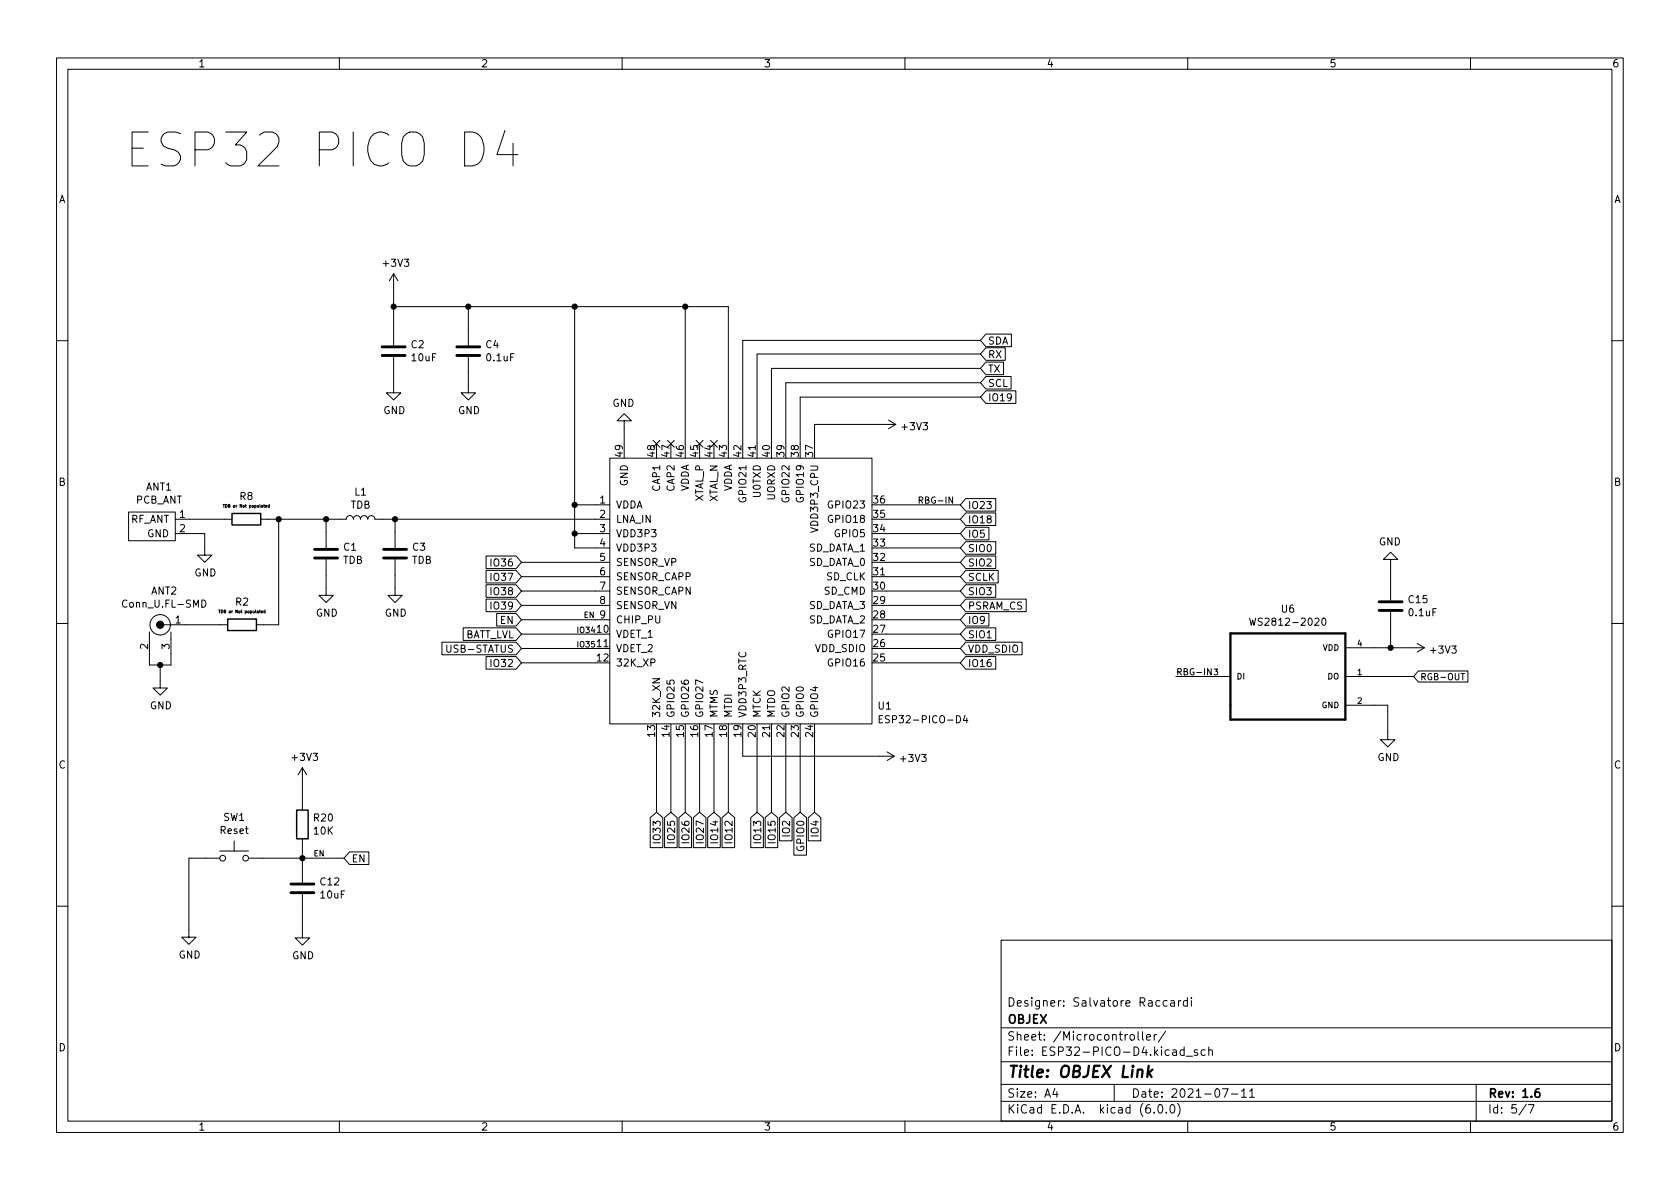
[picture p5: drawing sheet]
<svg xmlns="http://www.w3.org/2000/svg" width="297mm" height="210mm" viewBox="0 0 297 210" stroke-linecap="round" stroke-linejoin="round" font-family="sans-serif">
<g fill="none" stroke="#000" stroke-width=".18">
<path d="M10 10.2h277v190.1h-277zM12 12.2h273v186.1h-273zM60 10.2v2M110 10.2v2M160 10.2v2M210 10.2v2M260 10.2v2M89.3 23.1l-1.4 4.2h3.7M90.7 25.3v4M69.6 48.4l-.8 1.3M69.6 48.4v12.7M69.6 48.4l.8 1.3"/>
<path d="M69.6 54.2h59.2v24.3M82.8 54.2v6.9M101.6 54.2v42.7h6.2M121.2 54.2v24.3M174.3 59.1h4.5v2.2h-4.5l-.9-1.1zM10 60.2h2M69.6 63.1v6.4h1.3l-1.3 1.2-1.3-1.2h1.3M82.8 63.1v6.4h1.3l-1.3 1.2-1.3-1.2h1.3M110.4 74.4h1.2l-1.2-1.3-1.3 1.3h1.3v4.1M115.5 77.9l1.2 1.2M116.7 77.9l-1.2 1.2M118 77.9l1.2 1.2"/>
<path d="M119.2 77.9l-1.2 1.2M123.1 77.9l1.2 1.2M124.3 77.9l-1.2 1.2M125.6 77.9l1.2 1.2M126.8 77.9l-1.2 1.2M157.1 74.3l1.3 .8M158.4 75.1h-14.4v3.4M158.4 75.1l-1.3 .7M173.4 65.1h-37v13.4M173.4 62.6h-39.5v18.4M173.4 70.2h-31.9v8.3M173.4 67.7h-34.5v10.8"/>
<path d="M173.4 60.2h-42.1v18.3M174.3 66.6h4.5v2.2h-4.5l-.9-1.1zM174.3 61.5h3.4v2.2h-3.4l-.9-1.1zM174.3 64h3.1v2.3h-3.1l-.9-1.2zM174.3 69.1h5.3v2.2h-5.3l-.9-1.1zM285 60.2h2M22.7 90.5h8.3v5.1h-8.3zM31 94.4h5.2v3.8h1.3l-1.3 1.2-1.3-1.2h1.3M31 91.8h10M39.4 89.2h.3M39.6 89.2v.5M46.1 91.8h15.1a.64 .64 0 0 1 .6-.6 .64 .64 0 0 1 .7 .6 .64 .64 0 0 1 .6-.6 .64 .64 0 0 1 .7 .6 .64 .64 0 0 1 .6-.6 .64 .64 0 0 1 .6 .6 .64 .64 0 0 1 .7-.6 .64 .64 0 0 1 .6 .6h41.5"/>
<path d="M46.9 89.5h.3v-.1h-.3l.1 .3h.2M47.6 89.4l-.2 .1v.2h.2M47.6 89.2v.5M49.3 91.8v18.7h-4M57.7 98.9v6.4h1.2l-1.2 1.2-1.3-1.2h1.3M57.7 91.8v5.1M69.8 98.9v6.4h1.3l-1.3 1.2-1.2-1.2h1.2M69.8 91.8v5.1M85.9 98.3h5.3l1 1.1-1 1.1h-5.3zM92.2 99.4h15.6M101.6 94.4h6.2M101.6 89.3h6.2"/>
<path d="M107.8 81h46.4v47h-46.4zM156.7 91.8h13.1M156.7 94.4h13.1M156.7 89.3h13.1M156.7 96.9h13.1M156.7 99.4h13.1M168.4 87.9v1.1l-.6-1.1v1.1M170.8 93.2h4v2.3h-4l-1-1.1zM170.8 98.3h5.3v2.2h-5.3l-1-1.1zM170.8 95.8h5.3v2.2h-5.3l-1-1.1zM170.8 88.2h5.3v2.2h-5.3l-1-1.1zM170.8 90.7h5.3v2.2h-5.3l-1-1.1z"/>
<path d="M245.9 98.9h1.2l-1.2-1.2-1.3 1.2h1.3v7.3M10 110.2h2M26.4 111.8v5.8h3.8v-5.8M28.3 117.6v4.1h1.3l-1.3 1.2-1.2-1.2h1.2M29 110.5h11.3M35.7 106.1a.64 .64 0 0 1 .7 .6 .64 .64 0 0 1-.7 .7zM38.7 107.9h.3M38.8 107.9v.5M46.2 108.2h.2v-.1h-.2v.3h.2M46.9 108.1h-.3l.1 .3h.2M46.9 107.9v.5M78.1 113.6h13.1l1 1.1-1 1.1h-13.1z"/>
<path d="M79 114.1v1l.2 .2h.3l.2-.2v-1M81.9 111h9.3l1 1.1-1 1.1h-9.3zM85.9 116.1h5.3l1 1.1-1 1.1h-5.3zM85.9 100.9h5.3l1 1.1-1 1.1h-5.3zM85.9 105.9h5.3l1 1.2-1 1.1h-5.3zM85.9 103.4h5.3l1 1.1-1 1.1h-5.3zM87.8 108.5h3.4l1 1.1-1 1.1h-3.4zM92.2 114.7h15.6M92.2 102h15.6M92.2 104.5h15.6M92.2 107.1h15.6M92.2 109.6h15.6"/>
<path d="M92.2 117.2h13.1M92.2 112.1h13.1M154.2 102h15.6M156.7 114.7h13.1M156.7 104.5h13.1M156.7 107.1h13.1M156.7 109.6h13.1M156.7 117.2h13.1M156.7 112.1h13.1M170.8 111h5.3v2.2h-5.3l-1-1.1zM170.8 105.9h10.6v2.3h-10.6l-1-1.1zM170.8 113.6h9.9v2.2h-9.9l-1-1.1z"/>
<path d="M170.8 116.1h5.3v2.2h-5.3l-1-1.1zM170.8 103.4h5.3v2.2h-5.3l-1-1.1zM170.8 108.5h4v2.2h-4l-1-1.1zM170.8 100.9h5.7v2.2h-5.7l-1-1.1zM207.9 119.6h9.7M214.1 118.2v1.1l-.6-1.1v1.1M220.9 109.3l.3 1.3 .3-.9 .2 .9 .3-1.3M233.9 109.4l.1-.1a.68 .68 0 0 1 .4 .6 .68 .68 0 0 1-.4 .7 .84 .84 0 0 1-.1-1.2zM237.9 114.5h13.9M237.9 119.6h12M245.9 108.2v6.3M250.6 113.8l1.2 .7"/>
<path d="M250.8 118.7h8.7v1.9h-8.7l-.9-1zM251.8 114.5l-1.2 .8M258.3 119.1h.7M285 110.2h2M53.5 135.8l-.8 1.2M53.5 135.8v7.5M53.5 135.8l.7 1.2M116.1 130.6v13M118.6 130.6v13M121.2 130.6v13M123.7 130.6v13M126.2 130.6v13"/>
<path d="M128.8 130.6v13M131.3 130.6v3.1h26.8M133.9 130.6v13M136.4 128v15.6M138.9 130.6v13M141.5 130.6v13M144 130.6v13M155.4 127.2h.5M156.1 126.6h-.7v1.2h.7M156.8 133l1.3 .7M158.1 133.7l-1.3 .8M170.6 126.5l-.3 .9h.8"/>
<path d="M170.9 127v.8M237.9 124.7h7.5v6.1h1.2l-1.2 1.3-1.3-1.3h1.3M38.9 151.8h-5.5v13.9h1.3l-1.3 1.3-1.3-1.3h1.3M38.9 150.5h5M41.4 148.7v1.8M43.9 151.8h16.9M53.5 158.1v7.8h1.2l-1.2 1.2-1.3-1.2h1.3M53.5 148.3v7.8M61.8 150.6h3.4v2.3h-3.4l-1-1.1zM115 144.6l1.1-1 1.1 1v5.3h-2.2zM117.5 144.6l1.1-1 1.1 1v5.3h-2.2zM120 144.6l1.2-1 1.1 1v5.3h-2.3z"/>
<path d="M122.6 144.6l1.1-1 1.1 1v5.3h-2.2zM125.1 144.6l1.1-1 1.1 1v5.3h-2.2zM127.7 144.6l1.1-1 1.1 1v5.3h-2.2zM132.7 144.6l1.2-1 1.1 1v5.3h-2.3zM135.3 144.6l1.1-1 1.1 1v5.3h-2.2zM137.8 144.6l1.1-1 1.1 1v4.1h-2.2zM140.4 144.6l1.1-1 1.1 1v6.6h-2.2zM142.9 144.6l1.1-1 1.1 1v4.1h-2.2zM10 160.2h2M177 166.3h108v32h-108zM206.4 177l-.5-.1-.3 .3v.4l.2 .3h.6M207 177h.6v.9"/>
<path d="M207.6 177.3l-.5 .1a.29 .29 0 0 0-.2 .2 .29 .29 0 0 0 .2 .3h.5M208.4 176.9v1M208.8 176.9l-.3 .1-.1 .2M209.9 177l-.4-.1-.3 .3v.4l.2 .3h.5M209.9 176.4v1.5M210.6 176.4v.2M210.6 176.9v1M285 160.2h2M60 198.3v2M110 198.3v2M160 198.3v2M177 194.8h108"/>
<path d="M177 191.8h108M177 187.8h108M177 181.8h108M186.5 192.5l-.4 1h1M186.9 193v1M197 191.8v3M199.9 183l.4-.1 .3 .3v.4l-.3 .3h-.4l-.1-.3v-.4zM201.2 182.4v1.3l.2 .2M202 182.4v1.3l.2 .2M202.7 183.4l.7-.1v-.3l-.5-.1-.2 .2 .1 .8h.6M204.1 196.7v.1M204.1 182.9v1"/>
<path d="M204.5 182.9l-.3 .1-.1 .2M204.9 195.4l.2-.1a.81 .81 0 0 1 .6 .7 .81 .81 0 0 1-.3 .8h-.2a.81 .81 0 0 1-.6-.6 .81 .81 0 0 1 .3-.8zM206.1 182.4l-1.3 1.9M206.2 196.7v.1M207.1 195.4l.1-.1a.81 .81 0 0 1 .6 .7 .81 .81 0 0 1-.3 .8h-.1a.81 .81 0 0 1-.6-.6 .81 .81 0 0 1 .3-.8zM208.2 195.1a1.72 1.72 0 0 1 0 2.3M209.4 185.7l-.5-.1-.3 .3v.4l.2 .3h.6M209.4 185.1v1.5M209.7 186.8h1.2M210 198.3v2M211.7 185.7l-.3-.1-.3 .2 .1 .3 .5 .1v.4h-.6M213.1 185.7l-.5-.1-.2 .3v.4l.1 .3h.6"/>
<path d="M213.7 185.8l.2-.2 .4 .1 .1 .9M213.7 185.1v1.5M216.1 192.5h1l-.6 1.5M217.7 193.5h1.2M219.5 193l.4-.5v1.5M219.5 194h.9M220.9 193l.5-.5v1.5M220.9 194h.9M260 198.3v2M261 191.8v6.5M269.9 195.3l-1.3 1.9M270.2 195.3h1l-.6 1.5"/>
<circle cx="28.3" cy="110.5" r="1.8"/>
<circle cx="39.4" cy="151.8" r=".51"/>
<circle cx="43.4" cy="151.8" r=".51"/>
</g>
<path d="M272.1 192.5a.59 .59 0 0 0-.7 .7v.5l.2 .3h.4l.2-.1 .1-.5-.2-.2-.4-.1-.3 .3" fill="none" stroke="#000" stroke-width=".3"/>
<path d="M203.1 188.5l-.3 2M203.1 189.7l.5 .8M203.8 189.1l-.9 .8" fill="none" stroke="#000" stroke-width=".4"/>
<path d="M67.6 62.9h4M67.6 61.3h4M80.8 62.9h4M80.8 61.3h4M55.6 98.7h4.1M55.6 97.1h4.1M67.8 98.7h4.1M67.8 97.1h4.1M243.8 107.9h4.1M243.8 106.4h4.1M51.4 157.9h4.1M51.4 156.3h4.1" fill="none" stroke="#000" stroke-width=".51"/>
<path d="M41 90.8h5.1v2h-5.1zM40.3 109.5h5v2h-5zM52.5 143.3h2v5h-2z" fill="none" stroke="#000" stroke-width=".25"/>
<g fill="#000" stroke="#000" stroke-width=".18">
<circle cx="69.6" cy="54.2" r=".46"/>
<circle cx="82.8" cy="54.2" r=".46"/>
<circle cx="101.6" cy="54.2" r=".46"/>
<circle cx="121.2" cy="54.2" r=".46"/>
<circle cx="49.3" cy="91.8" r=".46"/>
<circle cx="57.7" cy="91.8" r=".46"/>
<circle cx="69.8" cy="91.8" r=".46"/>
<circle cx="101.6" cy="94.4" r=".46"/>
<circle cx="101.6" cy="89.3" r=".46"/>
<circle cx="28.3" cy="110.5" r=".63"/>
<circle cx="28.3" cy="117.6" r=".46"/>
<circle cx="245.9" cy="114.5" r=".46"/>
<circle cx="53.5" cy="151.8" r=".46"/>
</g>
<path d="M217.6 112h20.3v15.2h-20.3z" fill="none" stroke="#000" stroke-width=".41"/>
<text font-size="8.3" x="21.8" y="29.6">ESP32 PICO D4</text>
<text font-size="2.8" x="178" y="190.6">Title: OBJEX Link</text>
<g font-size="2.1">
<text x="178" y="178">Designer: Salvatore Raccardi</text>
<text x="178" y="184">Sheet: /Microcontroller/</text>
<text x="178" y="181">OBJEX</text>
<text x="178" y="186.7">File: ESP32-PICO-D4.kicad_sch</text>
<text x="178" y="196.9">KiCad E.D.A. kicad (6.0.0)</text>
<text x="178" y="194.1">Size: A4</text>
<text x="200" y="194.1">Date: 2021-07-11</text>
<text x="263" y="194.1">Rev: 1.6</text>
<text x="263" y="196.9">Id: 5/7</text>
</g>
<g font-size="1.8">
<text x="35" y="11.9">1</text>
<text x="85" y="11.9">2</text>
<text x="135" y="11.9">3</text>
<text x="185" y="11.9">4</text>
<text x="235" y="11.9">5</text>
<text x="285" y="11.9">6</text>
<text x="10.3" y="35.9">A</text>
<text x="285.3" y="35.9">A</text>
<text x="67.9" y="47.2">+3V3</text>
<text x="72.7" y="61.6">C2</text>
<text x="72.9" y="63.9">10uF</text>
<text x="85.9" y="61.6">C4</text>
<text x="86.1" y="63.9">0.1uF</text>
<text x="174.6" y="63.3">RX</text>
<text x="174.6" y="65.9">TX</text>
<text x="174.6" y="60.9">SDA</text>
<text x="108.3" y="71.9">GND</text>
<text x="174.6" y="68.4">SCL</text>
<text x="174.6" y="71">IO19</text>
<text x="67.8" y="73.2">GND</text>
<text x="81" y="73.2">GND</text>
<text x="159.6" y="76.1">+3V3</text>
<text x="110.1" y="80.7" transform="rotate(-90 110.1 80.7)">49</text>
<text x="115.8" y="80.7" transform="rotate(-90 115.8 80.7)">48</text>
<text x="118.4" y="80.7" transform="rotate(-90 118.4 80.7)">47</text>
<text x="120.9" y="80.7" transform="rotate(-90 120.9 80.7)">46</text>
<text x="123.4" y="80.7" transform="rotate(-90 123.4 80.7)">45</text>
<text x="126" y="80.7" transform="rotate(-90 126 80.7)">44</text>
<text x="128.5" y="80.7" transform="rotate(-90 128.5 80.7)">43</text>
<text x="131.1" y="80.7" transform="rotate(-90 131.1 80.7)">42</text>
<text x="133.6" y="80.7" transform="rotate(-90 133.6 80.7)">41</text>
<text x="136.1" y="80.7" transform="rotate(-90 136.1 80.7)">40</text>
<text x="138.7" y="80.7" transform="rotate(-90 138.7 80.7)">39</text>
<text x="141.2" y="80.7" transform="rotate(-90 141.2 80.7)">38</text>
<text x="143.8" y="80.7" transform="rotate(-90 143.8 80.7)">37</text>
<text x="10.3" y="85.9">B</text>
<text x="23.9" y="89">PCB_ANT</text>
<text x="25.8" y="86.7">ANT1</text>
<text x="42.4" y="88.4">R8</text>
<text x="61.9" y="89.9">TDB</text>
<text x="62.7" y="87.6">L1</text>
<text x="106.1" y="89">1</text>
<text x="108.8" y="89.9">VDDA</text>
<text x="111" y="86" transform="rotate(-90 111 86)">GND</text>
<text x="116.7" y="86.8" transform="rotate(-90 116.7 86.8)">CAP1</text>
<text x="119.3" y="86.8" transform="rotate(-90 119.3 86.8)">CAP2</text>
<text x="121.8" y="87" transform="rotate(-90 121.8 87)">VDDA</text>
<text x="124.3" y="88.8" transform="rotate(-90 124.3 88.8)">XTAL_P</text>
<text x="126.9" y="88.9" transform="rotate(-90 126.9 88.9)">XTAL_N</text>
<text x="129.4" y="87" transform="rotate(-90 129.4 87)">VDDA</text>
<text x="132" y="88.4" transform="rotate(-90 132 88.4)">GPIO21</text>
<text x="134.5" y="87.8" transform="rotate(-90 134.5 87.8)">U0TXD</text>
<text x="137" y="88.4" transform="rotate(-90 137 88.4)">UORXD</text>
<text x="139.6" y="88.4" transform="rotate(-90 139.6 88.4)">GPIO22</text>
<text x="142.1" y="88.4" transform="rotate(-90 142.1 88.4)">GPIO19</text>
<text x="146.8" y="89.9">GPIO23</text>
<text x="154.5" y="89">36</text>
<text x="285.3" y="85.9">B</text>
<text x="23" y="92.5">RF_ANT</text>
<text x="26" y="95">GND</text>
<text x="31.8" y="91.6">1</text>
<text x="31.8" y="94.1">2</text>
<text x="106.1" y="91.6">2</text>
<text x="106.1" y="94.1">3</text>
<text x="108.8" y="92.5">LNA_IN</text>
<text x="108.8" y="95">VDD3P3</text>
<text x="144.7" y="93.6" transform="rotate(-90 144.7 93.6)">VDD3P3_CPU</text>
<text x="146.8" y="92.5">GPIO18</text>
<text x="147.8" y="95">GPIO5</text>
<text x="154.5" y="94.1">34</text>
<text x="154.5" y="91.6">35</text>
<text x="171.1" y="95.1">IO5</text>
<text x="171.1" y="90">IO23</text>
<text x="171.1" y="92.5">IO18</text>
<text x="34.4" y="101.9">GND</text>
<text x="60.6" y="99.7">TDB</text>
<text x="60.8" y="97.4">C1</text>
<text x="72.8" y="99.7">TDB</text>
<text x="73" y="97.4">C3</text>
<text x="87.1" y="100.2">IO36</text>
<text x="106.1" y="96.6">4</text>
<text x="106.1" y="99.2">5</text>
<text x="106.1" y="101.7">6</text>
<text x="108.8" y="97.5">VDD3P3</text>
<text x="108.8" y="100.1">SENSOR_VP</text>
<text x="142.8" y="100.1">SD_DATA_0</text>
<text x="142.8" y="97.5">SD_DATA_1</text>
<text x="154.5" y="101.7">31</text>
<text x="154.5" y="99.2">32</text>
<text x="154.5" y="96.6">33</text>
<text x="171.1" y="100.2">SIO2</text>
<text x="171.1" y="97.6">SIO0</text>
<text x="243.8" y="96.4">GND</text>
<text x="22.1" y="107.4">Conn_U.FL-SMD</text>
<text x="26.7" y="105.1">ANT2</text>
<text x="41.7" y="107.1">R2</text>
<text x="87.1" y="102.7">IO37</text>
<text x="87.1" y="107.8">IO39</text>
<text x="87.1" y="105.2">IO38</text>
<text x="106.1" y="104.3">7</text>
<text x="106.1" y="106.8">8</text>
<text x="108.8" y="102.6">SENSOR_CAPP</text>
<text x="108.8" y="105.2">SENSOR_CAPN</text>
<text x="108.8" y="107.7">SENSOR_VN</text>
<text x="142.8" y="107.7">SD_DATA_3</text>
<text x="145.7" y="105.2">SD_CMD</text>
<text x="146.1" y="102.6">SD_CLK</text>
<text x="154.5" y="106.8">29</text>
<text x="154.5" y="104.3">30</text>
<text x="171.1" y="107.8">PSRAM_CS</text>
<text x="171.1" y="105.2">SIO3</text>
<text x="171.1" y="102.7">SCLK</text>
<text x="249.1" y="106.6">C15</text>
<text x="31" y="110.2">1</text>
<text x="55.8" y="109">GND</text>
<text x="68" y="109">GND</text>
<text x="81.9" y="112.9">BATT_LVL</text>
<text x="88.5" y="110.3">EN</text>
<text x="105.6" y="111.9">10</text>
<text x="106.1" y="109.3">9</text>
<text x="108.8" y="112.8">VDET_1</text>
<text x="108.8" y="110.2">CHIP_PU</text>
<text x="142.8" y="110.2">SD_DATA_2</text>
<text x="146.8" y="112.8">GPIO17</text>
<text x="154.5" y="111.9">27</text>
<text x="154.5" y="109.3">28</text>
<text x="171.1" y="112.9">SIO1</text>
<text x="171.1" y="110.3">IO9</text>
<text x="222.1" y="110.6">WS2812-2020</text>
<text x="226.6" y="108.3">U6</text>
<text x="249.2" y="109">0.1uF</text>
<text x="26.2" y="114.8" transform="rotate(-90 26.2 114.8)">2</text>
<text x="30" y="114.8" transform="rotate(-90 30 114.8)">3</text>
<text x="79.5" y="115.4">USB-STATUS</text>
<text x="87.1" y="117.9">IO32</text>
<text x="105.6" y="114.4">11</text>
<text x="105.6" y="117">12</text>
<text x="108.8" y="115.3">VDET_2</text>
<text x="108.8" y="117.9">32K_XP</text>
<text x="144.1" y="115.3">VDD_SDIO</text>
<text x="146.8" y="117.9">GPIO16</text>
<text x="154.5" y="117">25</text>
<text x="154.5" y="114.4">26</text>
<text x="171.1" y="115.4">VDD_SDIO</text>
<text x="171.1" y="117.9">IO16</text>
<text x="253.1" y="115.6">+3V3</text>
<text x="26.5" y="125.4">GND</text>
<text x="155.3" y="125.5">U1</text>
<text x="115.8" y="130.3" transform="rotate(-90 115.8 130.3)">13</text>
<text x="116.7" y="127" transform="rotate(-90 116.7 127)">32K_XN</text>
<text x="118.4" y="130.3" transform="rotate(-90 118.4 130.3)">14</text>
<text x="119.3" y="127" transform="rotate(-90 119.3 127)">GPIO25</text>
<text x="120.9" y="130.3" transform="rotate(-90 120.9 130.3)">15</text>
<text x="121.8" y="127" transform="rotate(-90 121.8 127)">GPIO26</text>
<text x="123.4" y="130.3" transform="rotate(-90 123.4 130.3)">16</text>
<text x="124.3" y="127" transform="rotate(-90 124.3 127)">GPIO27</text>
<text x="126" y="130.3" transform="rotate(-90 126 130.3)">17</text>
<text x="126.9" y="127" transform="rotate(-90 126.9 127)">MTMS</text>
<text x="128.5" y="130.3" transform="rotate(-90 128.5 130.3)">18</text>
<text x="129.4" y="127" transform="rotate(-90 129.4 127)">MTDI</text>
<text x="131.1" y="130.3" transform="rotate(-90 131.1 130.3)">19</text>
<text x="132" y="127" transform="rotate(-90 132 127)">VDD3P3_RTC</text>
<text x="133.6" y="130.3" transform="rotate(-90 133.6 130.3)">20</text>
<text x="134.5" y="127" transform="rotate(-90 134.5 127)">MTCK</text>
<text x="136.1" y="130.3" transform="rotate(-90 136.1 130.3)">21</text>
<text x="137" y="127" transform="rotate(-90 137 127)">MTDO</text>
<text x="138.7" y="130.3" transform="rotate(-90 138.7 130.3)">22</text>
<text x="139.6" y="127" transform="rotate(-90 139.6 127)">GPIO2</text>
<text x="141.2" y="130.3" transform="rotate(-90 141.2 130.3)">23</text>
<text x="142.1" y="127" transform="rotate(-90 142.1 127)">GPIO0</text>
<text x="143.8" y="130.3" transform="rotate(-90 143.8 130.3)">24</text>
<text x="144.7" y="127" transform="rotate(-90 144.7 127)">GPIO4</text>
<text x="156.6" y="127.9">ESP32-PICO-D4</text>
<text x="10.3" y="135.9">C</text>
<text x="51.8" y="134.5">+3V3</text>
<text x="159.4" y="134.7">+3V3</text>
<text x="243.5" y="134.6">GND</text>
<text x="285.3" y="135.9">C</text>
<text x="39" y="147.5">Reset</text>
<text x="39.5" y="145.2">SW1</text>
<text x="55.5" y="145.3">R20</text>
<text x="55.5" y="147.6">10K</text>
<text x="116.8" y="148.7" transform="rotate(-90 116.8 148.7)">IO33</text>
<text x="119.3" y="148.7" transform="rotate(-90 119.3 148.7)">IO25</text>
<text x="121.9" y="148.7" transform="rotate(-90 121.9 148.7)">IO26</text>
<text x="124.4" y="148.7" transform="rotate(-90 124.4 148.7)">IO27</text>
<text x="127" y="148.7" transform="rotate(-90 127 148.7)">IO14</text>
<text x="129.5" y="148.7" transform="rotate(-90 129.5 148.7)">IO12</text>
<text x="134.6" y="148.7" transform="rotate(-90 134.6 148.7)">IO13</text>
<text x="137.1" y="148.7" transform="rotate(-90 137.1 148.7)">IO15</text>
<text x="139.7" y="147.8" transform="rotate(-90 139.7 147.8)">IO2</text>
<text x="144.7" y="147.8" transform="rotate(-90 144.7 147.8)">IO4</text>
<text x="62.1" y="152.5">EN</text>
<text x="142.2" y="150.3" transform="rotate(-90 142.2 150.3)">GPIO0</text>
<text x="56.7" y="156.6">C12</text>
<text x="56.7" y="158.9">10uF</text>
<text x="31.6" y="169.5">GND</text>
<text x="51.6" y="169.6">GND</text>
<text x="10.3" y="185.9">D</text>
<text x="285.3" y="185.9">D</text>
<text x="35" y="199.9">1</text>
<text x="85" y="199.9">2</text>
<text x="135" y="199.9">3</text>
<text x="185" y="199.9">4</text>
<text x="235" y="199.9">5</text>
<text x="285" y="199.9">6</text>
</g>
<g font-size="1.6">
<text x="162.2" y="89">RBG-IN</text>
<text x="207.9" y="119.4">RBG-IN</text>
<text x="251.1" y="120.3">RGB-OUT</text>
</g>
<g font-size="1.4">
<text x="101.9" y="111.9">IO34</text>
<text x="103.1" y="109.3">EN</text>
<text x="101.9" y="114.5">IO35</text>
<text x="214.6" y="119.4">3</text>
<text x="233.9" y="115.1">VDD</text>
<text x="240" y="119.4">1</text>
<text x="240" y="114.3">4</text>
<text x="218.6" y="120.1">DI</text>
<text x="233.7" y="125.2">GND</text>
<text x="234.7" y="120.1">DO</text>
<text x="240" y="124.5">2</text>
<text x="55.4" y="151.4">EN</text>
</g>
<g font-size=".7">
<text x="39.9" y="89.7">TDB or Not populated</text>
<text x="39.1" y="108.4">TDB or Not populated</text>
</g>
</svg>
